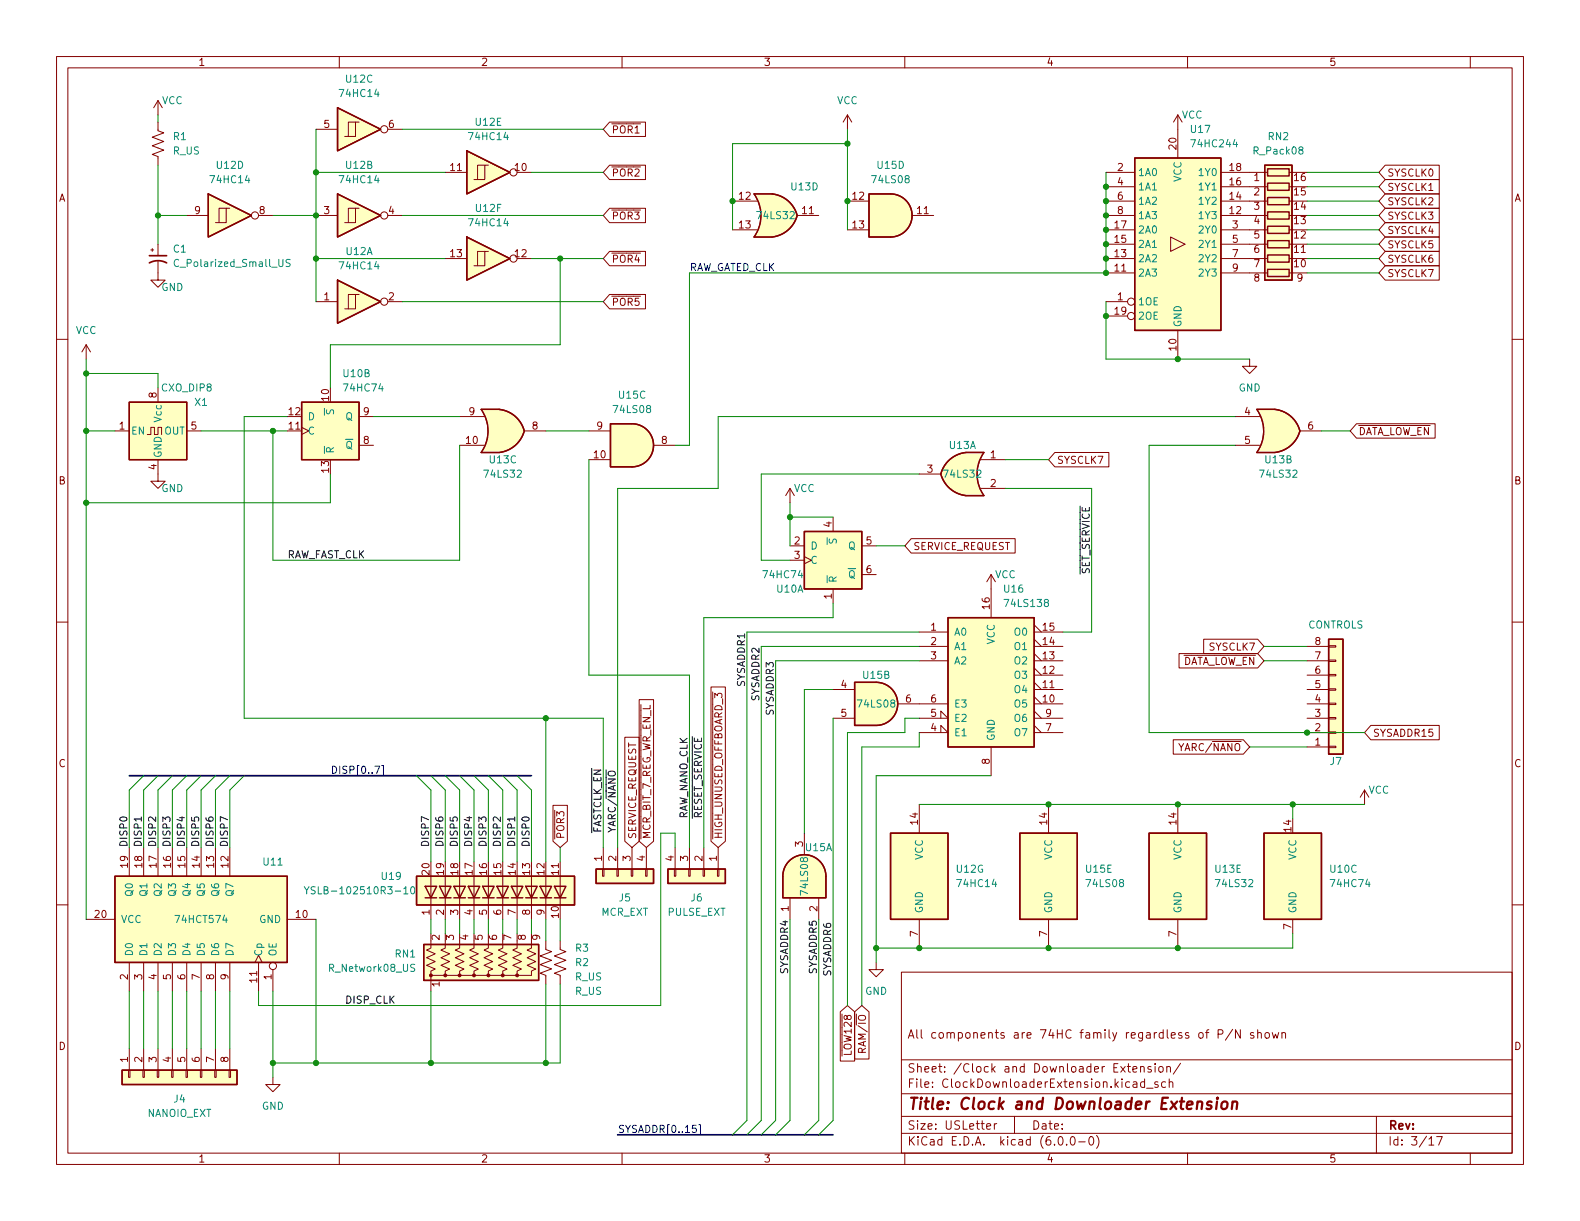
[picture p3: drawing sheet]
<svg xmlns="http://www.w3.org/2000/svg" width="279mm" height="216mm" viewBox="0 0 279 216" stroke-linecap="round" stroke-linejoin="round" font-family="sans-serif">
<g fill="none" stroke="#840000" stroke-width=".18">
<path d="M10 10h259.4v195.9h-259.4zM12 12h255.4v191.9h-255.4zM27.9 17.8v2.5M27.9 17.8l-.7 1.3M27.9 17.8l.8 1.3M60 10v2M110 10v2M160 10v2M210 10v2M260 10v2M27.9 21.6v1.5l1.1 .4-2.1 .8 2.1 .7-2.1 .8 2.1 .7-2.1 .8 1 .4v1.5M33 38.1h3.8"/>
<path d="M40 36.8h-1.3v2.6M40.6 36.8h-.6v2.6h-1.9M45.7 38.1h2.6M55.9 38.1h3.8M55.9 22.9h3.8M62.9 36.8h-1.3v2.6M62.9 21.6h-1.3v2.5M63.5 36.8h-.6v2.6h-1.9M63.5 21.6h-.6v2.5h-1.9M68.6 38.1h2.5M68.6 22.9h2.5M78.7 30.5h3.8"/>
<path d="M85.7 29.2h-1.2v2.6M86.4 29.2h-.7v2.6h-1.9M91.4 30.5h2.6M107.8 36.8h6.3v2.6h-6.3l-1.1-1.3zM107.8 21.6h6.3v2.5h-6.3l-1.1-1.2zM107.8 29.2h6.3v2.6h-6.3l-1.1-1.3zM129.5 35.6h4.4M136.5 34.3h-3.2a6.6 6.6 0 0 1 0 7.6h3.2M141 38.1h3.8M149.9 35.6h3.8M149.9 20.3l-.8 1.3M149.9 20.3v2.6"/>
<path d="M149.9 20.3l.7 1.3M161.3 38.1h3.8M195.6 30.5h5.1M195.6 38.1h5.1M195.6 35.6h5.1M195.6 33h5.1M208.3 20.3v7.6M208.3 20.3l-.8 1.3M208.3 20.3l.7 1.3M215.9 30.5h8.3M215.9 38.1h8.3M215.9 35.6h8.3"/>
<path d="M215.9 33h8.3M228 30.5h.6M228 38.1h.6M228 35.6h.6M228 33h.6M245 31.7h9.5v2.6h-9.5l-1.2-1.3zM245 39.4h9.5v2.5h-9.5l-1.2-1.3zM245 34.3h9.5v2.5h-9.5l-1.2-1.2zM245 36.8h9.5v2.6h-9.5l-1.2-1.3zM245 29.2h9.5v2.6h-9.5l-1.2-1.3zM10 60h2M26.7 44.2h.5"/>
<path d="M26.9 43.9v.6M27.9 46.2v3.3h1.3l-1.3 1.3-1.2-1.3h1.2M27.9 43.2v2M55.9 53.3h3.8M62.9 52.1h-1.3v2.5M63.5 52.1h-.6v2.5h-1.9M68.6 53.3h2.5M78.7 45.7h3.8M85.7 44.5h-1.2v2.5M86.4 44.5h-.7v2.5h-1.9M91.4 45.7h2.6M107.8 52.1h6.3v2.5h-6.3l-1.1-1.3z"/>
<path d="M107.8 44.4h6.3v2.6h-6.3l-1.1-1.3zM129.5 40.6h4.4M149.9 40.6h3.8M195.6 53.3h3.8M195.6 45.7h5.1M195.6 40.6h5.1M195.6 48.3h5.1M195.6 43.2h5.1M195.6 55.9h3.8M207 41.9l2.5 1.3-2.5 1.3zM208.3 58.4v5.1M215.9 45.7h8.3"/>
<path d="M215.9 40.6h8.3M215.9 48.3h8.3M215.9 43.2h8.3M228 45.7h.6M228 40.6h.6M228 48.3h3.1M228 43.2h3.1M245 44.4h9.5v2.6h-9.5l-1.2-1.3zM245 47h9.5v2.5h-9.5l-1.2-1.2zM245 41.9h9.5v2.6h-9.5l-1.2-1.3zM267.4 60h2M15.2 61l-.7 1.2"/>
<path d="M15.2 61v2.5M15.2 61l.8 1.2M20.3 76.2h2.6M26 76.8h.7v-1.2h.6v1.2h.6v-1.2h.7v1.2M27.9 68.6v2.5M33 76.2h2.6M50.8 76.2h2.5M53.3 75.6l1.3 .6-1.3 .6M63.5 78.7h2.5M63.5 73.7h2.5M81.3 78.7h4.3M81.3 73.7h4.3"/>
<path d="M88.3 72.4h-3.2a6.6 6.6 0 0 1 0 7.6h3.2M92.7 76.2h3.8M104.1 76.2h3.8M115.6 78.7h3.8M218.4 78.7h4.4M218.4 73.7h4.4M221 63.5v1.3h1.2l-1.2 1.2-1.3-1.2h1.3M225.4 72.4h-3.2a6.6 6.6 0 0 1 0 7.6h3.2M229.9 76.2h3.8M239.9 74.9h13.9v2.6h-13.9l-1.1-1.3zM27.9 81.3v3.8h1.3l-1.3 1.3-1.2-1.3h1.2M104.1 81.3h3.8"/>
<path d="M139.7 96.5h2.5M139.7 99.1h2.5M139.7 86.4v2.5M139.7 86.4l-.8 1.2M139.7 86.4l.8 1.2M142.2 98.4l1.3 .7-1.3 .6M147.3 91.4v2.6M152.4 96.5h2.5M161.1 95.2h18.4v2.6h-18.4l-1.1-1.3zM162.6 83.8h3.8M170.8 80h3.2a6.6 6.6 0 0 0 0 7.6h-3.2M173.5 81.3h4.3"/>
<path d="M173.5 86.4h4.3M186.5 80h9.6v2.6h-9.6l-1.1-1.3zM10 110h2M147.3 104.1v2.6M152.4 101.6h2.5M162.6 116.8h5M162.6 114.3h5M162.6 111.8h5M175.3 101.6v7.6M175.3 101.6l-.8 1.3M175.3 101.6l.7 1.3M182.9 119.4h5.1"/>
<path d="M182.9 116.8h5.1M182.9 114.3h5.1M182.9 111.8h5.1M182.9 118.1l1.2 1.3M182.9 115.6l1.2 1.2M182.9 113l1.2 1.3M182.9 110.5l1.2 1.3M208.5 115.6h13.9l1.1 1.2-1.1 1.3h-13.9zM212.9 113h9.5l1.1 1.3-1.1 1.3h-9.5zM231.1 119.4h3.8M231.1 116.8h3.8M231.1 114.3h3.8"/>
<path d="M234.9 114.2h1.3v.2h-1.3zM234.9 116.7h1.3v.3h-1.3zM234.9 119.3h1.3v.2h-1.3zM267.4 110h2M110.5 130.4h2.5v18.3l-1.2 1.2-1.3-1.2zM113 123.7h2.6v25l-1.3 1.2-1.3-1.2zM125.7 121.5h2.6v27.2l-1.3 1.2-1.3-1.2zM147.3 121.9h3.8M147.3 127h3.8M158.7 124.5h8.9M162.6 129.5h5l-1.2-1.2v1.2M162.6 127h5l-1.2-1.3v1.3"/>
<path d="M175.3 132.1v5.1M182.9 121.9h5.1M182.9 127h5.1M182.9 124.5h5.1M182.9 129.5h5.1M182.9 123.2l1.2 1.3M182.9 120.7l1.2 1.2M182.9 128.3l1.2 1.2M182.9 125.7l1.2 1.3M207.5 130.8h12.4l1.1 1.3-1.1 1.3h-12.4zM231.1 121.9h3.8M231.1 127h3.8"/>
<path d="M231.1 124.5h3.8M231.1 132.1h3.8M231.1 129.5h3.8M234.9 121.8h1.3v.2h-1.3zM234.9 124.3h1.3v.3h-1.3zM234.9 126.9h1.3v.2h-1.3zM234.9 129.4h1.3v.3h-1.3zM234.9 132h1.3v.2h-1.3zM241.3 139.7l-.8 1.3M241.3 139.7v2.5M241.3 139.7l.8 1.3M242.4 128.3h12.1v2.5h-12.1l-1.1-1.3z"/>
<path d="M10 160h2M22.9 149.9v5M25.4 149.9v5M27.9 149.9v5M30.5 149.9v5M33 149.9v5M35.6 149.9v5M38.1 149.9v5M40.6 149.9v5M76.2 154.9v7.7M78.7 154.9v7.7M81.3 154.9v7.7"/>
<path d="M83.8 154.9v7.7M86.4 154.9v7.7M88.9 154.9v7.7M91.4 154.9v7.7M94 154.9v7.7M96.5 154.9v7.7M97.8 142.4h2.5v6.3l-1.2 1.2-1.3-1.2zM99.1 152.4v7.6M106.6 153.7h.2v1.2h-.2zM106.7 149.9v3.8M109.1 153.7h.2v1.2h-.2zM109.2 149.9v3.8"/>
<path d="M111.6 153.7h.3v1.2h-.3zM111.8 149.9v3.8M114.2 153.7h.2v1.2h-.2zM114.3 149.9v3.8M119.3 153.7h.2v1.2h-.2zM119.4 149.9v3.8M121.8 153.7h.2v1.2h-.2zM121.9 149.9v3.8M124.3 153.7h.3v1.2h-.3zM124.5 149.9v3.8M126.9 153.7h.2v1.2h-.2zM127 149.9v3.8"/>
<path d="M139.7 158.8v3.8M142.2 147.3v3.8M144.8 158.8v3.8M162.6 142.2v5.1M185.4 142.2v5.1M208.3 142.2v5.1M267.4 160h2M15.2 162.6h5.1M22.9 170.2v5.1M25.4 170.2v5.1M27.9 170.2v5.1M30.5 170.2v5.1"/>
<path d="M33 170.2v5.1M35.6 170.2v5.1M38.1 170.2v5.1M40.6 170.2v5.1M45.1 170.2l.6-1.3 .7 1.3M45.7 170.2v5.1M48.3 171.5v3.8M50.8 162.6h5.1M76.2 166.4v1.2l-.8 .4 1.6 .7-1.6 .6 1.6 .7-1.6 .7 1.6 .6-.8 .4v.8h17.8v-.8l.7-.4-1.5-.6 1.5-.7-1.5-.7 1.5-.6-1.5-.7 .8-.4v-1.2M76.2 172.7v2.6M78.7 166.4v1.2l-.7 .4 1.5 .7-1.5 .6 1.5 .7-1.5 .7 1.5 .6-.8 .4v.8M81.3 166.4v1.2l-.8 .4 1.5 .7-1.5 .6 1.5 .7-1.5 .7 1.5 .6-.7 .4v.8"/>
<path d="M83.8 166.4v1.2l-.7 .4 1.5 .7-1.5 .6 1.5 .7-1.5 .7 1.5 .6-.8 .4v.8M86.4 166.4v1.2l-.8 .4 1.5 .7-1.5 .6 1.5 .7-1.5 .7 1.5 .6-.7 .4v.8M88.9 166.4v1.2l-.8 .4 1.6 .7-1.6 .6 1.6 .7-1.6 .7 1.6 .6-.8 .4v.8M91.4 166.4v1.2l-.7 .4 1.5 .7-1.5 .6 1.5 .7-1.5 .7 1.5 .6-.8 .4v.8M96.5 166.4v1.5l1 .4-2 .7 2 .8-2 .8 2 .7-2 .8 1 .4v1.5M99.1 166.4v1.5l1 .4-2.1 .7 2.1 .8-2.1 .8 2.1 .7-2.1 .8 1.1 .4v1.5M148.6 178.9l1.3-1.1 1.2 1.1v8.7h-2.5zM151.1 178.9l1.3-1.1 1.3 1.1v8.4h-2.6zM154.9 170.2v1.3h1.3l-1.3 1.2-1.2-1.2h1.2M159.4 171.9h108v32h-108zM162.6 162.6v5M185.4 162.6v5"/>
<path d="M208.3 162.6v5M228.6 162.6v2.5M22.7 189.2h.3v1.3h-.3zM22.9 185.4v3.8M25.3 189.2h.2v1.3h-.2zM25.4 185.4v3.8M27.8 189.2h.3v1.3h-.3zM27.9 185.4v3.8M30.4 189.2h.2v1.3h-.2zM30.5 185.4v3.8M32.9 189.2h.2v1.3h-.2zM33 185.4v3.8"/>
<path d="M35.4 189.2h.3v1.3h-.3zM35.6 185.4v3.8M38 189.2h.2v1.3h-.2zM38.1 185.4v3.8M40.5 189.2h.3v1.3h-.3zM40.6 185.4v3.8M48.3 190.5v1.3h1.2l-1.2 1.2-1.3-1.2h1.3M159.4 197.4h108M159.4 193.4h108M159.4 187.4h108M174.5 199.2l.7-.2-.1-.3h-.4l-.2 .2v.7h.6M175.8 198.7v1"/>
<path d="M176.3 198.7h-.3l-.2 .3M179.4 197.4v3M199.3 188.6h.6M199.5 188.1v1.3l.4 .2M200.3 189.1l.7-.2v-.2l-.5-.1-.2 .2 .1 .7h.6M200.4 191.4h.6v.9M201 191.6l-.5 .1a.29 .29 0 0 0-.2 .3 .29 .29 0 0 0 .2 .3l.5-.1M201.7 188.7l.2-.1 .4 .1v.9M201.7 188.6v1M202.4 191.4l-.4-.1-.3 .3v.4l.1 .2h.6M202.4 190.8v1.5M202.8 192.4h1.1"/>
<path d="M203.5 188.7l-.3-.1-.2 .2v.2l.5 .1v.4h-.5M204.3 188.1v.1M204.3 188.6v1M204.8 191.4l-.4-.1-.2 .2 .1 .2 .5 .2v.3h-.6M205 188.7l.2-.1 .4 .1 .1 .6-.2 .2-.3 .1-.2-.2zM206.1 191.4l-.4-.1-.3 .3v.4l.1 .2h.6M206.3 188.7l.2-.1 .4 .1 .1 .9M206.3 188.6v1M206.8 191.4l.2-.1 .3 .1 .1 .9M206.8 190.8v1.5M208.8 188l-1.3 1.9M215.4 182.9l.7-.1 .2-.2-.1-.4-.2-.1h-.6v1.5"/>
<path d="M218 182l-1.3 1.9M219.3 182.1v1.5l-.8-1.5v1.5M221.7 182.6h-.4l-.2 .2 .1 .2 .5 .2v.3h-.6M222.4 182.7l.2-.1h.4v1M222.4 182.1v1.5M223.8 182.6h.4l.3 .3v.4l-.3 .3-.4-.1-.1-.2v-.4zM225 182.6l.3 1 .2-.7 .3 .7 .3-1M226.7 182.7l.2-.1h.4v1M226.7 182.6v1M243.4 197.4v6.5M60 203.9v2M110 203.9v2"/>
<path d="M159.4 200.4h108M160 203.9v2M187.3 201h.2a.81 .81 0 0 1 .6 .6 .81 .81 0 0 1-.3 .8l-.2 .1a.81 .81 0 0 1-.6-.6 .81 .81 0 0 1 .3-.9zM188.6 202.3v.2M189.5 201h.1a.81 .81 0 0 1 .6 .6 .81 .81 0 0 1-.3 .8l-.1 .1a.81 .81 0 0 1-.6-.6 .81 .81 0 0 1 .3-.9zM190.8 201.9h1.1M192.8 201h.1a.81 .81 0 0 1 .6 .6 .81 .81 0 0 1-.3 .8l-.2 .1a.81 .81 0 0 1-.5-.6 .81 .81 0 0 1 .3-.9zM193.9 200.8a1.72 1.72 0 0 1 0 2.2M210 203.9v2M252.7 201.4l.4-.4v1.5M252.7 202.5h.8M254 201h1l-.6 1.5"/>
<path d="M260 203.9v2"/>
<circle cx="45.1" cy="38.1" r=".63"/>
<circle cx="67.9" cy="38.1" r=".63"/>
<circle cx="67.9" cy="22.9" r=".63"/>
<circle cx="90.8" cy="30.5" r=".63"/>
<circle cx="67.9" cy="53.3" r=".63"/>
<circle cx="90.8" cy="45.7" r=".63"/>
<circle cx="200" cy="55.9" r=".63"/>
<circle cx="200" cy="53.3" r=".63"/>
<circle cx="48.3" cy="170.8" r=".63"/>
</g>
<path d="M214.3 194.9a.49 .49 0 0 0-.8 .3v.1l.5 .1 .2 .3-.1 .3-.2 .1-.5-.1M215.2 194.8l-.1 1.3M215.3 194.1l-.1 .1 .1 .1 .1-.1-.1-.1v.2M216.1 195a.52 .52 0 0 1 .6-.2 .52 .52 0 0 1 .4 .4l-.1 .5a.55 .55 0 0 1-.5 .4 .55 .55 0 0 1-.5-.4zM218 195a.49 .49 0 0 1 .8 .1l-.1 1M218 194.8l-.2 1.3" fill="none" stroke="#840000" stroke-width=".4"/>
<g fill="#ffffc2" stroke="#ffffc2" stroke-width=".18">
<path d="M142.2 94h10.2v10.1h-10.2z"/>
<path d="M118.1 153.7h10.2v2.5h-10.2z"/>
<path d="M139.5 152.3a3.8 3.8 0 0 1 4.2-.9 3.8 3.8 0 0 1 2.3 3.5h-7.6a3.8 3.8 0 0 1 1.1-2.6z"/>
<path d="M138.4 154.9h7.6v3.9h-7.6z"/>
<path d="M73.7 154.9h27.9v5.1h-27.9z"/>
<path d="M74.9 167h20.3v6.4h-20.3z"/>
<path d="M59.7 49.5l7.6 3.8-7.6 3.9z"/>
<path d="M154.9 120.7a3.8 3.8 0 0 1 3.9 3.8 3.8 3.8 0 0 1-3.9 3.8z"/>
<path d="M151.1 120.7h3.8v7.6h-3.8z"/>
<path d="M105.4 153.7h10.2v2.5h-10.2z"/>
<path d="M234.9 113h2.6v20.4h-2.6z"/>
<path d="M53.3 71.1h10.2v10.2h-10.2z"/>
<path d="M87.7 74.8l5 1.4a5.2 5.2 0 0 1-4.4 3.8z"/>
<path d="M85.1 80h3.2z"/>
<path d="M85.1 72.4h3.2z"/>
<path d="M85.1 72.4h3.2v7.6h-3.2a6.7 6.7 0 0 0 0-7.6z"/>
<path d="M88.3 72.4a5.1 5.1 0 0 1 4.4 3.8l-5 1.3z"/>
<path d="M167.6 109.2h15.3v22.9h-15.3z"/>
<path d="M203.2 147.3h10.2v15.3h-10.2z"/>
<path d="M180.3 147.3h10.2v15.3h-10.2z"/>
<path d="M82.5 26.7l7.7 3.8-7.7 3.8z"/>
<path d="M82.5 41.9l7.7 3.8-7.7 3.8z"/>
<path d="M157.5 147.3h10.1v15.3h-10.1z"/>
<path d="M20.3 154.9h30.5v15.3h-30.5z"/>
<path d="M223.5 147.3h10.2v15.3h-10.2z"/>
<path d="M59.7 34.3l7.6 3.8-7.6 3.8z"/>
<path d="M59.7 19.1l7.6 3.8-7.6 3.8z"/>
<path d="M21.6 189.2h20.3v2.6h-20.3z"/>
<path d="M224.9 74.8l5 1.4a5.2 5.2 0 0 1-4.4 3.8z"/>
<path d="M222.2 80h3.2z"/>
<path d="M222.2 72.4h3.2z"/>
<path d="M222.2 72.4h3.2v7.6h-3.2a6.7 6.7 0 0 0 0-7.6z"/>
<path d="M225.5 72.4a5.1 5.1 0 0 1 4.4 3.8l-5 1.3z"/>
<path d="M136 36.7l5 1.4a5.2 5.2 0 0 1-4.4 3.8z"/>
<path d="M133.3 41.9h3.2z"/>
<path d="M133.3 34.3h3.2z"/>
<path d="M133.3 34.3h3.2v7.6h-3.2a6.7 6.7 0 0 0 0-7.6z"/>
<path d="M136.6 34.3a5.1 5.1 0 0 1 4.4 3.8l-5 1.3z"/>
<path d="M111.8 74.9a3.8 3.8 0 0 1 3.8 3.8 3.8 3.8 0 0 1-3.8 3.9z"/>
<path d="M107.9 74.9h3.9v7.7h-3.9z"/>
<path d="M22.9 71.1h10.1v10.2h-10.1z"/>
<path d="M166.4 83.8l5-1.3-.6 5.1a5.2 5.2 0 0 1-4.4-3.8z"/>
<path d="M170.8 87.6h3.2z"/>
<path d="M170.8 80h3.2z"/>
<path d="M170.8 80h3.2a6.6 6.6 0 0 0 0 7.6h-3.2z"/>
<path d="M167.6 81.6a5.1 5.1 0 0 1 3.2-1.6l.5 5.1-4.9-1.3 .4-1.2z"/>
<path d="M157.5 34.3a3.8 3.8 0 0 1 3.8 3.8 3.8 3.8 0 0 1-3.8 3.8z"/>
<path d="M153.7 34.3h3.8v7.6h-3.8z"/>
<path d="M36.8 34.3l7.6 3.8-7.6 3.8z"/>
<path d="M200.7 27.9h15.2v30.5h-15.2z"/>
<path d="M223.6 29.2h4.9v20.3h-4.9z"/>
</g>
<g fill="none" stroke="#840000" stroke-width=".25">
<path d="M59.7 19.1l7.6 3.8-7.6 3.8zM36.8 34.3l7.6 3.8-7.6 3.8zM59.7 34.3l7.6 3.8-7.6 3.8zM82.5 26.7l7.7 3.8-7.7 3.8zM136.5 34.3h-3.1a6.6 6.6 0 0 1 0 7.6h3.1M136.6 34.3a5.1 5.1 0 0 1 4.4 3.8 5.2 5.2 0 0 1-4.4 3.8M153.7 34.3h3.8a3.8 3.8 0 0 1 3.8 3.8 3.8 3.8 0 0 1-3.8 3.8h-3.8zM200.7 27.9h15.2v30.5h-15.2zM223.6 29.2h4.9v20.3h-4.9zM224.2 29.8h3.8v1.3h-3.8zM224.2 32.4h3.8v1.3h-3.8zM224.2 34.9h3.8v1.3h-3.8z"/>
<path d="M224.2 37.5h3.8v1.2h-3.8zM59.7 49.5l7.6 3.8-7.6 3.9zM82.5 41.9l7.7 3.8-7.7 3.8zM224.2 40h3.8v1.3h-3.8zM224.2 42.5h3.8v1.3h-3.8zM224.2 45.1h3.8v1.3h-3.8zM224.2 47.6h3.8v1.3h-3.8zM22.9 71.1h10.1v10.2h-10.1zM53.3 71.1h10.2v10.2h-10.2zM85.1 72.4h3.2a5.1 5.1 0 0 1 4.4 3.8 5.2 5.2 0 0 1-4.4 3.8h-3.2a6.6 6.6 0 0 0 0-7.6M107.9 74.9h3.9a3.8 3.8 0 0 1 3.8 3.8 3.8 3.8 0 0 1-3.8 3.9h-3.9zM222.2 72.4h3.2"/>
<path d="M222.3 72.4a6.6 6.6 0 0 1 0 7.6h3.1M225.5 72.4a5.1 5.1 0 0 1 4.4 3.8 5.2 5.2 0 0 1-4.4 3.8M142.2 94h10.2v10.1h-10.2zM170.8 80a5.1 5.1 0 0 0-4.4 3.8 5.2 5.2 0 0 0 4.4 3.8M170.8 80h3.2a6.6 6.6 0 0 0 0 7.6h-3.2M167.6 109.2h15.3v22.9h-15.3zM234.9 113h2.6v20.4h-2.6zM151.1 120.7h3.8a3.8 3.8 0 0 1 3.9 3.8 3.8 3.8 0 0 1-3.9 3.8h-3.8zM20.3 154.9h30.5v15.3h-30.5zM73.7 154.9h27.9v5.1h-27.9zM75.2 156.7h2l-1 2.1zM75.2 158.8h2"/>
<path d="M77.7 156.7h2.1l-1.1 2.1zM77.7 158.8h2.1M80.3 156.7h2l-1 2.1zM80.3 158.8h2M82.8 156.7h2l-1 2.1zM82.8 158.8h2M85.3 156.7h2.1l-1 2.1zM85.3 158.8h2.1M87.9 156.7h2l-1 2.1zM87.9 158.8h2M90.4 156.7h2.1l-1.1 2.1zM90.4 158.8h2.1"/>
<path d="M93 156.7h2l-1 2.1zM93 158.8h2M95.5 156.7h2l-1 2.1zM95.5 158.8h2M98 156.7h2.1l-1 2.1zM98 158.8h2.1M105.4 153.7h10.2v2.5h-10.2zM118.1 153.7h10.2v2.5h-10.2zM139.5 152.3a3.8 3.8 0 0 1 4.2-.9 3.8 3.8 0 0 1 2.3 3.5v3.9h-7.6v-3.9a3.8 3.8 0 0 1 1.1-2.6zM157.5 147.3h10.1v15.3h-10.1zM180.3 147.3h10.2v15.3h-10.2zM203.2 147.3h10.2v15.3h-10.2z"/>
<path d="M223.5 147.3h10.2v15.3h-10.2zM74.9 167h20.3v6.4h-20.3zM21.6 189.2h20.3v2.6h-20.3z"/>
</g>
<path d="M31.6 46a.6 .6 0 0 0-.8 .4 .6 .6 0 0 0 .5 .7l.3-.1M51.3 45.9h-.5l-.2 .1v.3l.6 .3 .1 .3-.2 .2h-.5M57.4 72.2v1.2M57.8 72.5l-.1 .4 .1 .2h.4l.3-.5 .3-.1 .2 .2-.1 .5M146.3 95.1v1.2M146.7 95.3l-.1 .5 .1 .2h.4l.3-.6 .3-.1 .2 .3-.1 .4M53.8 156.8l.4 .6 .5-.6M54.2 157.4v.7M55.7 156.8h-.4l-.2 .1v.4l.5 .2 .1 .3-.2 .3-.5-.1M71.4 158.1h.7M72.7 156.9l.2-.1a.68 .68 0 0 1 .5 .6 .68 .68 0 0 1-.5 .7l-.2-.2-.1-.3zM73.3 170.6l-.4-.1-.2 .1v.4l.5 .2 .1 .3-.2 .3-.5-.1" fill="none" stroke="#008484" stroke-width=".18"/>
<g fill="#840000" stroke="#840000" stroke-width=".18">
<circle cx="76.2" cy="172.5" r=".25"/>
<circle cx="78.7" cy="172.5" r=".25"/>
<circle cx="81.3" cy="172.5" r=".25"/>
<circle cx="83.8" cy="172.5" r=".25"/>
<circle cx="86.4" cy="172.5" r=".25"/>
<circle cx="88.9" cy="172.5" r=".25"/>
<circle cx="91.4" cy="172.5" r=".25"/>
</g>
<path d="M26.4 45.2h3.1M26.4 46.5a3.2 3.2 0 0 1 3.1 0" fill="none" stroke="#840000" stroke-width=".3"/>
<path d="M66.3 135.5h.8l-.5 1.3M67.5 135.4h.3v1.8h-.3M123.6 198.9h.3v1.8h-.3" fill="none" stroke="#000084" stroke-width=".18"/>
<path d="M25 144.5v.7M91 144.5v.7" fill="none" stroke="#000" stroke-width=".18"/>
<path d="M22.9 137.2h71.1M109.2 200.7h38.1" fill="none" stroke="#000084" stroke-width=".3"/>
<g fill="none" stroke="#008400" stroke-width=".18">
<path d="M27.9 20.3v1.3M27.9 29.2v14M27.9 38.1h5.1M48.3 38.1h7.6M55.9 22.9v30.4M55.9 30.5h22.8M71.1 38.1h35.6M71.1 22.9h35.6M94 30.5h12.7M149.9 22.9v17.7M149.9 25.4h-20.4v15.2M195.6 30.5v17.8h-73.7v30.4h-2.5"/>
<path d="M231.1 38.1h12.7M231.1 33h12.7M231.1 35.6h12.7M231.1 30.5h12.7M55.9 45.7h22.8M71.1 53.3h35.6M94 45.7h12.7M99.1 45.7v15.3h-40.7v7.6M195.6 53.3v10.2h25.4M231.1 48.3h12.7M231.1 43.2h12.7M231.1 45.7h12.7"/>
<path d="M231.1 40.6h12.7M15.2 76.2h5.1M15.2 63.5v99.1M15.2 66h12.7v2.6M35.6 76.2h15.2M48.3 76.2v22.9h33v-20.4M50.8 73.7h-7.6v53.3h63.5v22.9M66 73.7h15.3M96.5 76.2h7.6M218.4 73.7h-91.4v12.7h-17.8v63.5M218.4 78.7h-15.2v50.8h38.1M233.7 76.2h5.1"/>
<path d="M58.4 83.8v5.1h-43.2M104.1 81.3v38.1h17.8v30.5M139.7 88.9v7.6M139.7 91.4h7.6M154.9 96.5h5.1M162.6 83.8h-28v15.3h5.1M177.8 86.4h15.2v25.4h-5M177.8 81.3h7.6M147.3 106.7v2.5h-22.8v40.7M162.6 114.3h-28v83.8l-2.5 2.6M162.6 116.8h-25.4v81.3l-2.6 2.6M162.6 111.8h-30.5v86.3l-2.6 2.6"/>
<path d="M223.5 114.3h7.6M223.5 116.8h7.6M25.4 137.2l-2.5 2.5v10.2M27.9 137.2l-2.5 2.5v10.2M30.5 137.2l-2.6 2.5v10.2M33 137.2l-2.5 2.5v10.2M35.6 137.2l-2.6 2.5v10.2M38.1 137.2l-2.5 2.5v10.2M40.6 137.2l-2.5 2.5v10.2M43.2 137.2l-2.6 2.5v10.2M73.7 137.2l2.5 2.5v12.7M76.2 137.2l2.5 2.5v12.7"/>
<path d="M78.7 137.2l2.6 2.5v12.7M81.3 137.2l2.5 2.5v12.7M83.8 137.2l2.6 2.5v12.7M86.4 137.2l2.5 2.5v12.7M88.9 137.2l2.5 2.5v12.7M91.4 137.2l2.6 2.5v12.7M96.5 127v25.4M147.3 127v71.1l-2.5 2.6M147.3 121.9h-5.1v25.4M162.6 127h-2.6v2.5h-10.1v48.3M162.6 129.5v2.6h-10.2v45.7M175.3 137.2h-20.4v33"/>
<path d="M221 132.1h10.1M99.1 149.9v2.5M119.4 149.9v-2.6h-2.6v30.5h-71.1v-2.5M162.6 142.2h78.7M228.6 142.2v2.6M22.9 175.3v10.1M25.4 175.3v10.1M27.9 175.3v10.1M30.5 175.3v10.1M33 175.3v10.1M35.6 175.3v10.1M38.1 175.3v10.1"/>
<path d="M40.6 175.3v10.1M48.3 175.3v15.2M55.9 162.6v25.4M76.2 162.6v2.5M76.2 175.3v12.7M78.7 162.6v2.5M81.3 162.6v2.5M83.8 162.6v2.5M86.4 162.6v2.5M88.9 162.6v2.5M91.4 162.6v2.5M94 162.6v2.5"/>
<path d="M96.5 162.6v3.8M96.5 174v14M99.1 174v14h-50.8M99.1 162.6v3.8M139.7 162.6v35.5l-2.5 2.6M144.8 162.6v35.5l-2.6 2.6M228.6 165.1v2.5h-73.7"/>
</g>
<g fill="#008400" stroke="#008400" stroke-width=".18">
<circle cx="55.9" cy="45.7" r=".46"/>
<circle cx="99.1" cy="45.7" r=".46"/>
<circle cx="55.9" cy="38.1" r=".46"/>
<circle cx="55.9" cy="30.5" r=".46"/>
<circle cx="15.2" cy="66" r=".46"/>
<circle cx="27.9" cy="38.1" r=".46"/>
<circle cx="15.2" cy="88.9" r=".46"/>
<circle cx="96.5" cy="127" r=".46"/>
<circle cx="15.2" cy="76.2" r=".46"/>
<circle cx="48.3" cy="76.2" r=".46"/>
<circle cx="55.9" cy="188" r=".46"/>
<circle cx="76.2" cy="188" r=".46"/>
<circle cx="96.5" cy="188" r=".46"/>
<circle cx="48.3" cy="188" r=".46"/>
<circle cx="231.1" cy="129.5" r=".46"/>
<circle cx="208.3" cy="142.2" r=".46"/>
<circle cx="208.3" cy="167.6" r=".46"/>
<circle cx="185.4" cy="142.2" r=".46"/>
<circle cx="185.4" cy="167.6" r=".46"/>
<circle cx="228.6" cy="142.2" r=".46"/>
<circle cx="149.9" cy="35.6" r=".46"/>
<circle cx="129.5" cy="35.6" r=".46"/>
<circle cx="149.9" cy="25.4" r=".46"/>
<circle cx="139.7" cy="91.4" r=".46"/>
<circle cx="208.3" cy="63.5" r=".46"/>
<circle cx="195.6" cy="45.7" r=".46"/>
<circle cx="195.6" cy="43.2" r=".46"/>
<circle cx="195.6" cy="40.6" r=".46"/>
<circle cx="195.6" cy="33" r=".46"/>
<circle cx="195.6" cy="35.6" r=".46"/>
<circle cx="195.6" cy="38.1" r=".46"/>
<circle cx="195.6" cy="55.9" r=".46"/>
<circle cx="195.6" cy="48.3" r=".46"/>
<circle cx="162.6" cy="167.6" r=".46"/>
<circle cx="154.9" cy="167.6" r=".46"/>
</g>
<text font-size="2.8" fill="#840000" x="160.4" y="196.2">Title: Clock and Downloader Extension</text>
<g font-size="2.1" fill="#840000">
<text x="160.4" y="183.6">All components are 74HC family regardless of P/N shown</text>
<text x="160.4" y="189.7">Sheet: /Clock and Downloader Extension/</text>
<text x="160.4" y="192.4">File: ClockDownloaderExtension.kicad_sch</text>
<text x="160.4" y="202.5">KiCad E.D.A. kicad (6.0.0-0)</text>
<text x="160.4" y="199.7">Size: USLetter</text>
<text x="182.4" y="199.7">Date:</text>
<text x="245.4" y="199.7">Rev:</text>
<text x="245.4" y="202.5">Id: 3/17</text>
</g>
<g font-size="1.8" fill="#840000">
<text x="35" y="11.6">1</text>
<text x="85" y="11.6">2</text>
<text x="135" y="11.6">3</text>
<text x="185" y="11.6">4</text>
<text x="235" y="11.6">5</text>
<text x="57.3" y="22.6">5</text>
<text x="68.7" y="22.6">6</text>
<text x="108.1" y="23.6">~{POR1}</text>
<text x="208" y="26.4" transform="rotate(-90 208 26.4)">20</text>
<text x="10.3" y="35.6">A</text>
<text x="79.7" y="30.2">11</text>
<text x="91.1" y="30.2">10</text>
<text x="108.1" y="31.2">~{POR2}</text>
<text x="130.7" y="35.3">12</text>
<text x="150.8" y="35.3">12</text>
<text x="197.6" y="30.2">2</text>
<text x="197.6" y="32.8">4</text>
<text x="197.6" y="35.3">6</text>
<text x="217.5" y="35.3">14</text>
<text x="217.5" y="32.8">16</text>
<text x="217.5" y="30.2">18</text>
<text x="221.8" y="32">1</text>
<text x="221.8" y="34.5">2</text>
<text x="228.9" y="34.5">15</text>
<text x="228.9" y="32">16</text>
<text x="245.3" y="33.7">SYSCLK1</text>
<text x="245.3" y="31.2">SYSCLK0</text>
<text x="267.7" y="35.6">A</text>
<text x="34.4" y="37.8">9</text>
<text x="45.9" y="37.8">8</text>
<text x="57.3" y="37.8">3</text>
<text x="68.7" y="37.8">4</text>
<text x="108.1" y="38.8">~{POR3}</text>
<text x="130.7" y="40.4">13</text>
<text x="141.9" y="37.8">11</text>
<text x="150.8" y="40.4">13</text>
<text x="162.2" y="37.8">11</text>
<text x="197.1" y="40.4">17</text>
<text x="197.6" y="37.8">8</text>
<text x="217.5" y="37.8">12</text>
<text x="217.9" y="40.4">3</text>
<text x="221.8" y="37.1">3</text>
<text x="221.8" y="39.6">4</text>
<text x="228.9" y="39.6">13</text>
<text x="228.9" y="37.1">14</text>
<text x="245.3" y="41.4">SYSCLK4</text>
<text x="245.3" y="36.3">SYSCLK2</text>
<text x="245.3" y="38.8">SYSCLK3</text>
<text x="79.7" y="45.5">13</text>
<text x="91.1" y="45.5">12</text>
<text x="108.1" y="46.4">~{POR4}</text>
<text x="197.1" y="45.5">13</text>
<text x="197.1" y="42.9">15</text>
<text x="217.9" y="42.9">5</text>
<text x="217.9" y="45.5">7</text>
<text x="221.8" y="42.2">5</text>
<text x="221.8" y="44.7">6</text>
<text x="221.8" y="47.2">7</text>
<text x="228.9" y="47.2">10</text>
<text x="228.9" y="44.7">11</text>
<text x="228.9" y="42.2">12</text>
<text x="245.3" y="46.4">SYSCLK6</text>
<text x="245.3" y="43.9">SYSCLK5</text>
<text x="57.3" y="53.1">1</text>
<text x="68.7" y="53.1">2</text>
<text x="197.1" y="48">11</text>
<text x="197.6" y="53.1">1</text>
<text x="217.9" y="48">9</text>
<text x="221.8" y="49.8">8</text>
<text x="229.4" y="49.8">9</text>
<text x="245.3" y="49">SYSCLK7</text>
<text x="108.1" y="54.1">~{POR5}</text>
<text x="197.1" y="55.6">19</text>
<text x="208" y="61.9" transform="rotate(-90 208 61.9)">10</text>
<text x="27.7" y="70.3" transform="rotate(-90 27.7 70.3)">8</text>
<text x="58.2" y="70.8" transform="rotate(-90 58.2 70.8)">10</text>
<text x="21.1" y="75.9">1</text>
<text x="33.8" y="75.9">5</text>
<text x="51.1" y="75.9">11</text>
<text x="51.1" y="73.4">12</text>
<text x="64.3" y="73.4">9</text>
<text x="82.9" y="73.4">9</text>
<text x="94.1" y="75.9">8</text>
<text x="105.6" y="75.9">9</text>
<text x="220.1" y="73.4">4</text>
<text x="231.3" y="75.9">6</text>
<text x="240.2" y="76.9">~{DATA_LOW_EN}</text>
<text x="27.7" y="83" transform="rotate(-90 27.7 83)">4</text>
<text x="58.2" y="83.5" transform="rotate(-90 58.2 83.5)">13</text>
<text x="64.3" y="78.5">8</text>
<text x="82.5" y="78.5">10</text>
<text x="105.1" y="81">10</text>
<text x="117" y="78.5">8</text>
<text x="164" y="83.6">3</text>
<text x="175.1" y="81">1</text>
<text x="186.8" y="82">SYSCLK7</text>
<text x="220.1" y="78.5">5</text>
<text x="10.3" y="85.7">B</text>
<text x="175.1" y="86.1">2</text>
<text x="267.7" y="85.7">B</text>
<text x="147.1" y="93.2" transform="rotate(-90 147.1 93.2)">4</text>
<text x="140.5" y="96.3">2</text>
<text x="140.5" y="98.8">3</text>
<text x="153.2" y="96.3">5</text>
<text x="153.2" y="101.3">6</text>
<text x="161.4" y="97.2">SERVICE_REQUEST</text>
<text x="147.1" y="105.9" transform="rotate(-90 147.1 105.9)">1</text>
<text x="175" y="107.7" transform="rotate(-90 175 107.7)">16</text>
<text x="164.6" y="111.5">1</text>
<text x="184.4" y="111.5">15</text>
<text x="164.6" y="114">2</text>
<text x="164.6" y="116.6">3</text>
<text x="184.4" y="119.1">12</text>
<text x="184.4" y="116.6">13</text>
<text x="184.4" y="114">14</text>
<text x="207.3" y="117.6">~{DATA_LOW_EN}</text>
<text x="213.9" y="115">SYSCLK7</text>
<text x="232.6" y="119.1">6</text>
<text x="232.6" y="116.6">7</text>
<text x="232.6" y="114">8</text>
<text x="148.7" y="121.7">4</text>
<text x="160.2" y="124.2">6</text>
<text x="164.6" y="124.2">6</text>
<text x="184.4" y="124.2">10</text>
<text x="184.4" y="121.7">11</text>
<text x="232.6" y="124.2">4</text>
<text x="232.6" y="121.7">5</text>
<text x="148.7" y="126.7">5</text>
<text x="164.6" y="129.3">4</text>
<text x="164.6" y="126.7">5</text>
<text x="184.9" y="129.3">7</text>
<text x="184.9" y="126.7">9</text>
<text x="232.6" y="131.8">1</text>
<text x="232.6" y="129.3">2</text>
<text x="232.6" y="126.7">3</text>
<text x="242.7" y="130.3">SYSADDR15</text>
<text x="10.3" y="135.6">C</text>
<text x="175" y="135.1" transform="rotate(-90 175 135.1)">8</text>
<text x="207.5" y="132.8">YARC/~{NANO}</text>
<text x="267.7" y="135.6">C</text>
<text x="99.8" y="148.4" transform="rotate(-90 99.8 148.4)">~{POR3}</text>
<text x="112.5" y="148.4" transform="rotate(-90 112.5 148.4)">SERVICE_REQUEST</text>
<text x="115" y="148.4" transform="rotate(-90 115 148.4)">~{MCR_BIT_7_REG_WR_EN_L}</text>
<text x="127.7" y="148.4" transform="rotate(-90 127.7 148.4)">~{HIGH_UNUSED_OFFBOARD_3}</text>
<text x="142" y="149.7" transform="rotate(-90 142 149.7)">3</text>
<text x="162.3" y="145.8" transform="rotate(-90 162.3 145.8)">14</text>
<text x="185.2" y="145.8" transform="rotate(-90 185.2 145.8)">14</text>
<text x="208" y="145.8" transform="rotate(-90 208 145.8)">14</text>
<text x="228.3" y="147" transform="rotate(-90 228.3 147)">14</text>
<text x="22.6" y="153.4" transform="rotate(-90 22.6 153.4)">19</text>
<text x="25.1" y="153.4" transform="rotate(-90 25.1 153.4)">18</text>
<text x="27.7" y="153.4" transform="rotate(-90 27.7 153.4)">17</text>
<text x="30.2" y="153.4" transform="rotate(-90 30.2 153.4)">16</text>
<text x="32.8" y="153.4" transform="rotate(-90 32.8 153.4)">15</text>
<text x="35.3" y="153.4" transform="rotate(-90 35.3 153.4)">14</text>
<text x="37.8" y="153.4" transform="rotate(-90 37.8 153.4)">13</text>
<text x="40.4" y="153.4" transform="rotate(-90 40.4 153.4)">12</text>
<text x="75.9" y="154.7" transform="rotate(-90 75.9 154.7)">20</text>
<text x="78.5" y="154.7" transform="rotate(-90 78.5 154.7)">19</text>
<text x="81" y="154.7" transform="rotate(-90 81 154.7)">18</text>
<text x="83.6" y="154.7" transform="rotate(-90 83.6 154.7)">17</text>
<text x="86.1" y="154.7" transform="rotate(-90 86.1 154.7)">16</text>
<text x="88.6" y="154.7" transform="rotate(-90 88.6 154.7)">15</text>
<text x="91.2" y="154.7" transform="rotate(-90 91.2 154.7)">14</text>
<text x="93.7" y="154.7" transform="rotate(-90 93.7 154.7)">13</text>
<text x="96.3" y="154.7" transform="rotate(-90 96.3 154.7)">12</text>
<text x="98.8" y="154.7" transform="rotate(-90 98.8 154.7)">11</text>
<text x="106.4" y="152.3" transform="rotate(-90 106.4 152.3)">1</text>
<text x="109" y="152.3" transform="rotate(-90 109 152.3)">2</text>
<text x="111.5" y="152.3" transform="rotate(-90 111.5 152.3)">3</text>
<text x="114" y="152.3" transform="rotate(-90 114 152.3)">4</text>
<text x="119.1" y="152.3" transform="rotate(-90 119.1 152.3)">4</text>
<text x="121.7" y="152.3" transform="rotate(-90 121.7 152.3)">3</text>
<text x="124.2" y="152.3" transform="rotate(-90 124.2 152.3)">2</text>
<text x="126.7" y="152.3" transform="rotate(-90 126.7 152.3)">1</text>
<text x="75.9" y="161.8" transform="rotate(-90 75.9 161.8)">1</text>
<text x="78.5" y="161.8" transform="rotate(-90 78.5 161.8)">2</text>
<text x="81" y="161.8" transform="rotate(-90 81 161.8)">3</text>
<text x="83.6" y="161.8" transform="rotate(-90 83.6 161.8)">4</text>
<text x="86.1" y="161.8" transform="rotate(-90 86.1 161.8)">5</text>
<text x="88.6" y="161.8" transform="rotate(-90 88.6 161.8)">6</text>
<text x="91.2" y="161.8" transform="rotate(-90 91.2 161.8)">7</text>
<text x="93.7" y="161.8" transform="rotate(-90 93.7 161.8)">8</text>
<text x="96.3" y="161.8" transform="rotate(-90 96.3 161.8)">9</text>
<text x="139.4" y="161.1" transform="rotate(-90 139.4 161.1)">1</text>
<text x="144.5" y="161.1" transform="rotate(-90 144.5 161.1)">2</text>
<text x="16.8" y="162.3">20</text>
<text x="52.4" y="162.3">10</text>
<text x="77.7" y="166.2" transform="rotate(-90 77.7 166.2)">2</text>
<text x="80.3" y="166.2" transform="rotate(-90 80.3 166.2)">3</text>
<text x="82.8" y="166.2" transform="rotate(-90 82.8 166.2)">4</text>
<text x="85.3" y="166.2" transform="rotate(-90 85.3 166.2)">5</text>
<text x="87.9" y="166.2" transform="rotate(-90 87.9 166.2)">6</text>
<text x="90.4" y="166.2" transform="rotate(-90 90.4 166.2)">7</text>
<text x="93" y="166.2" transform="rotate(-90 93 166.2)">8</text>
<text x="95.5" y="166.2" transform="rotate(-90 95.5 166.2)">9</text>
<text x="98.8" y="162.3" transform="rotate(-90 98.8 162.3)">10</text>
<text x="162.3" y="165.6" transform="rotate(-90 162.3 165.6)">7</text>
<text x="185.2" y="165.6" transform="rotate(-90 185.2 165.6)">7</text>
<text x="208" y="165.6" transform="rotate(-90 208 165.6)">7</text>
<text x="228.3" y="164.3" transform="rotate(-90 228.3 164.3)">7</text>
<text x="22.6" y="173.2" transform="rotate(-90 22.6 173.2)">2</text>
<text x="25.1" y="173.2" transform="rotate(-90 25.1 173.2)">3</text>
<text x="27.7" y="173.2" transform="rotate(-90 27.7 173.2)">4</text>
<text x="30.2" y="173.2" transform="rotate(-90 30.2 173.2)">5</text>
<text x="32.8" y="173.2" transform="rotate(-90 32.8 173.2)">6</text>
<text x="35.3" y="173.2" transform="rotate(-90 35.3 173.2)">7</text>
<text x="37.8" y="173.2" transform="rotate(-90 37.8 173.2)">8</text>
<text x="40.4" y="173.2" transform="rotate(-90 40.4 173.2)">9</text>
<text x="45.5" y="173.7" transform="rotate(-90 45.5 173.7)">11</text>
<text x="48" y="173.2" transform="rotate(-90 48 173.2)">1</text>
<text x="77.7" y="174.5" transform="rotate(-90 77.7 174.5)">1</text>
<text x="10.3" y="185.7">D</text>
<text x="267.7" y="185.7">D</text>
<text x="22.6" y="187.8" transform="rotate(-90 22.6 187.8)">1</text>
<text x="25.1" y="187.8" transform="rotate(-90 25.1 187.8)">2</text>
<text x="27.7" y="187.8" transform="rotate(-90 27.7 187.8)">3</text>
<text x="30.2" y="187.8" transform="rotate(-90 30.2 187.8)">4</text>
<text x="32.8" y="187.8" transform="rotate(-90 32.8 187.8)">5</text>
<text x="35.3" y="187.8" transform="rotate(-90 35.3 187.8)">6</text>
<text x="37.8" y="187.8" transform="rotate(-90 37.8 187.8)">7</text>
<text x="40.4" y="187.8" transform="rotate(-90 40.4 187.8)">8</text>
<text x="150.6" y="187.7" transform="rotate(-90 150.6 187.7)">~{LOW128}</text>
<text x="153.1" y="187" transform="rotate(-90 153.1 187)">RAM/~{IO}</text>
<text x="35" y="205.6">1</text>
<text x="85" y="205.6">2</text>
<text x="135" y="205.6">3</text>
<text x="185" y="205.6">4</text>
<text x="235" y="205.6">5</text>
</g>
<g font-size="1.8" fill="#008484">
<text x="60.3" y="17.1">74HC14</text>
<text x="61.2" y="14.6">U12C</text>
<text x="28.6" y="18.4">VCC</text>
<text x="84.1" y="22.2">U12E</text>
<text x="148" y="18.4">VCC</text>
<text x="209" y="21">VCC</text>
<text x="210.6" y="23.5">U17</text>
<text x="30.6" y="27.3">R_US</text>
<text x="30.7" y="24.8">R1</text>
<text x="38.4" y="29.8">U12D</text>
<text x="61.2" y="29.8">U12B</text>
<text x="83.1" y="24.8">74HC14</text>
<text x="155.2" y="29.8">U15D</text>
<text x="211" y="26">74HC244</text>
<text x="221.9" y="27.3">R_Pack08</text>
<text x="224.3" y="24.8">RN2</text>
<text x="37.4" y="32.4">74HC14</text>
<text x="60.3" y="32.4">74HC14</text>
<text x="140" y="33.7">U13D</text>
<text x="154.4" y="32.4">74LS08</text>
<text x="201.2" y="31.1">1A0</text>
<text x="201.2" y="33.7">1A1</text>
<text x="208.9" y="32.2" transform="rotate(-90 208.9 32.2)">VCC</text>
<text x="212.2" y="33.7">1Y1</text>
<text x="212.2" y="31.1">1Y0</text>
<text x="83.1" y="40">74HC14</text>
<text x="84.2" y="37.5">U12F</text>
<text x="134.1" y="38.7">74LS32</text>
<text x="201.2" y="41.3">2A0</text>
<text x="201.2" y="36.2">1A2</text>
<text x="201.2" y="38.7">1A3</text>
<text x="212.2" y="38.7">1Y3</text>
<text x="212.2" y="36.2">1Y2</text>
<text x="212.2" y="41.3">2Y0</text>
<text x="30.7" y="44.7">C1</text>
<text x="31.4" y="47.2">C_Polarized_Small_US</text>
<text x="60.3" y="47.6">74HC14</text>
<text x="61.2" y="45.1">U12A</text>
<text x="201.2" y="46.4">2A2</text>
<text x="201.2" y="43.8">2A1</text>
<text x="212.2" y="43.8">2Y1</text>
<text x="212.2" y="46.4">2Y2</text>
<text x="28.5" y="51.4">GND</text>
<text x="201.2" y="54">1OE</text>
<text x="201.2" y="48.9">2A3</text>
<text x="212.2" y="48.9">2Y3</text>
<text x="13.4" y="59.1">VCC</text>
<text x="201.2" y="56.5">2OE</text>
<text x="208.9" y="57.9" transform="rotate(-90 208.9 57.9)">GND</text>
<text x="28.6" y="69.2">CXO_DIP8</text>
<text x="34.5" y="71.8">X1</text>
<text x="60.8" y="66.7">U10B</text>
<text x="61" y="69.2">74HC74</text>
<text x="109.5" y="70.5">U15C</text>
<text x="219" y="69.2">GND</text>
<text x="23.1" y="76.8">EN</text>
<text x="28.6" y="74.5" transform="rotate(-90 28.6 74.5)">Vcc</text>
<text x="29" y="76.8">OUT</text>
<text x="54.4" y="76.8">C</text>
<text x="54.4" y="74.3">D</text>
<text x="61.1" y="74.3">Q</text>
<text x="108.7" y="73">74LS08</text>
<text x="28.6" y="81" transform="rotate(-90 28.6 81)">GND</text>
<text x="59.1" y="80.3" transform="rotate(-90 59.1 80.3)">~{R}</text>
<text x="59.7" y="79.4">~{Q}</text>
<text x="86.6" y="81.9">U13C</text>
<text x="167.9" y="79.4">U13A</text>
<text x="223.8" y="81.9">U13B</text>
<text x="28.5" y="87">GND</text>
<text x="85.8" y="84.5">74LS32</text>
<text x="140.4" y="87">VCC</text>
<text x="167.1" y="84.5">74LS32</text>
<text x="223" y="84.5">74LS32</text>
<text x="143.3" y="97.2">D</text>
<text x="143.3" y="99.7">C</text>
<text x="150" y="97.2">Q</text>
<text x="135.2" y="102.2">74HC74</text>
<text x="137.4" y="104.8">U10A</text>
<text x="148" y="103.1" transform="rotate(-90 148 103.1)">~{R}</text>
<text x="148.6" y="102.2">~{Q}</text>
<text x="175.9" y="102.2">VCC</text>
<text x="177.6" y="104.8">U16</text>
<text x="177.9" y="107.3">74LS138</text>
<text x="168.7" y="112.4">A0</text>
<text x="175.9" y="114" transform="rotate(-90 175.9 114)">VCC</text>
<text x="179.5" y="112.4">O0</text>
<text x="231.3" y="111.1">CONTROLS</text>
<text x="168.7" y="114.9">A1</text>
<text x="168.7" y="117.5">A2</text>
<text x="179.5" y="117.5">O2</text>
<text x="179.5" y="114.9">O1</text>
<text x="151.8" y="125.1">74LS08</text>
<text x="152.7" y="120">U15B</text>
<text x="168.7" y="125.1">E3</text>
<text x="179.5" y="125.1">O5</text>
<text x="179.5" y="122.6">O4</text>
<text x="179.5" y="120">O3</text>
<text x="168.7" y="130.2">E1</text>
<text x="168.7" y="127.6">E2</text>
<text x="175.9" y="131.1" transform="rotate(-90 175.9 131.1)">GND</text>
<text x="179.5" y="130.2">O7</text>
<text x="179.5" y="127.6">O6</text>
<text x="235.2" y="135.3">J7</text>
<text x="242" y="140.3">VCC</text>
<text x="46.6" y="153">U11</text>
<text x="67.5" y="155.6">U19</text>
<text x="142.5" y="150.5">U15A</text>
<text x="163.2" y="152.1" transform="rotate(-90 163.2 152.1)">VCC</text>
<text x="169.2" y="154.3">U12G</text>
<text x="186.1" y="152.1" transform="rotate(-90 186.1 152.1)">VCC</text>
<text x="192.1" y="154.3">U15E</text>
<text x="208.9" y="152.1" transform="rotate(-90 208.9 152.1)">VCC</text>
<text x="214.9" y="154.3">U13E</text>
<text x="229.2" y="152.1" transform="rotate(-90 229.2 152.1)">VCC</text>
<text x="235.3" y="154.3">U10C</text>
<text x="23.5" y="158.3" transform="rotate(-90 23.5 158.3)">Q0</text>
<text x="26" y="158.3" transform="rotate(-90 26 158.3)">Q1</text>
<text x="28.6" y="158.3" transform="rotate(-90 28.6 158.3)">Q2</text>
<text x="31.1" y="158.3" transform="rotate(-90 31.1 158.3)">Q3</text>
<text x="33.7" y="158.3" transform="rotate(-90 33.7 158.3)">Q4</text>
<text x="36.2" y="158.3" transform="rotate(-90 36.2 158.3)">Q5</text>
<text x="38.7" y="158.3" transform="rotate(-90 38.7 158.3)">Q6</text>
<text x="41.3" y="158.3" transform="rotate(-90 41.3 158.3)">Q7</text>
<text x="55.6" y="158.1">YSLB-102510R3-10</text>
<text x="106.3" y="161.9">MCR_EXT</text>
<text x="109.5" y="159.4">J5</text>
<text x="118" y="161.9">PULSE_EXT</text>
<text x="122.2" y="159.4">J6</text>
<text x="142.9" y="158" transform="rotate(-90 142.9 158)">74LS08</text>
<text x="163.2" y="161.5" transform="rotate(-90 163.2 161.5)">GND</text>
<text x="169.5" y="156.8">74HC14</text>
<text x="186.1" y="161.5" transform="rotate(-90 186.1 161.5)">GND</text>
<text x="192.3" y="156.8">74LS08</text>
<text x="208.9" y="161.5" transform="rotate(-90 208.9 161.5)">GND</text>
<text x="215.2" y="156.8">74LS32</text>
<text x="229.2" y="161.5" transform="rotate(-90 229.2 161.5)">GND</text>
<text x="235.5" y="156.8">74HC74</text>
<text x="21.3" y="163.2">VCC</text>
<text x="31.3" y="163.2">74HCT574</text>
<text x="45.9" y="163.2">GND</text>
<text x="23.5" y="169.2" transform="rotate(-90 23.5 169.2)">D0</text>
<text x="26" y="169.2" transform="rotate(-90 26 169.2)">D1</text>
<text x="28.6" y="169.2" transform="rotate(-90 28.6 169.2)">D2</text>
<text x="31.1" y="169.2" transform="rotate(-90 31.1 169.2)">D3</text>
<text x="33.7" y="169.2" transform="rotate(-90 33.7 169.2)">D4</text>
<text x="36.2" y="169.2" transform="rotate(-90 36.2 169.2)">D5</text>
<text x="38.7" y="169.2" transform="rotate(-90 38.7 169.2)">D6</text>
<text x="41.3" y="169.2" transform="rotate(-90 41.3 169.2)">D7</text>
<text x="46.4" y="169.2" transform="rotate(-90 46.4 169.2)">Cp</text>
<text x="48.9" y="169.2" transform="rotate(-90 48.9 169.2)">OE</text>
<text x="58.5" y="171.8">R_Network08_US</text>
<text x="69.9" y="169.3">RN1</text>
<text x="101.7" y="173.4">R_US</text>
<text x="101.8" y="170.8">R2</text>
<text x="101.8" y="168.3">R3</text>
<text x="101.7" y="175.9">R_US</text>
<text x="153" y="175.9">GND</text>
<text x="26" y="197.5">NANOIO_EXT</text>
<text x="30.8" y="194.9">J4</text>
<text x="46.3" y="196.2">GND</text>
</g>
<text font-size="1.8" fill="#0000c2" x="121.9" y="47.9">RAW_GATED_CLK</text>
<g font-size="1.8">
<text x="50.8" y="98.7">RAW_FAST_CLK</text>
<text x="192.7" y="101.6" transform="rotate(-90 192.7 101.6)">~{SET_SERVICE}</text>
<text x="131.7" y="121.4" transform="rotate(-90 131.7 121.4)">SYSADDR1</text>
<text x="134.3" y="123.9" transform="rotate(-90 134.3 123.9)">SYSADDR2</text>
<text x="136.8" y="126.5" transform="rotate(-90 136.8 126.5)">SYSADDR3</text>
<text x="22.5" y="149.9" transform="rotate(-90 22.5 149.9)">DISP0</text>
<text x="25.1" y="149.9" transform="rotate(-90 25.1 149.9)">DISP1</text>
<text x="27.6" y="149.9" transform="rotate(-90 27.6 149.9)">DISP2</text>
<text x="30.1" y="149.9" transform="rotate(-90 30.1 149.9)">DISP3</text>
<text x="32.7" y="149.9" transform="rotate(-90 32.7 149.9)">DISP4</text>
<text x="35.2" y="149.9" transform="rotate(-90 35.2 149.9)">DISP5</text>
<text x="37.8" y="149.9" transform="rotate(-90 37.8 149.9)">DISP6</text>
<text x="40.3" y="149.9" transform="rotate(-90 40.3 149.9)">DISP7</text>
<text x="75.9" y="149.9" transform="rotate(-90 75.9 149.9)">DISP7</text>
<text x="78.4" y="149.9" transform="rotate(-90 78.4 149.9)">DISP6</text>
<text x="80.9" y="149.9" transform="rotate(-90 80.9 149.9)">DISP5</text>
<text x="83.5" y="149.9" transform="rotate(-90 83.5 149.9)">DISP4</text>
<text x="86" y="149.9" transform="rotate(-90 86 149.9)">DISP3</text>
<text x="88.6" y="149.9" transform="rotate(-90 88.6 149.9)">DISP2</text>
<text x="91.1" y="149.9" transform="rotate(-90 91.1 149.9)">DISP1</text>
<text x="93.6" y="149.9" transform="rotate(-90 93.6 149.9)">DISP0</text>
<text x="106.3" y="147.3" transform="rotate(-90 106.3 147.3)">~{FASTCLK_EN}</text>
<text x="108.9" y="147.3" transform="rotate(-90 108.9 147.3)">YARC/~{NANO}</text>
<text x="121.6" y="144.8" transform="rotate(-90 121.6 144.8)">RAW_NANO_CLK</text>
<text x="124.1" y="144.8" transform="rotate(-90 124.1 144.8)">~{RESET_SERVICE}</text>
<text x="139.4" y="172.2" transform="rotate(-90 139.4 172.2)">SYSADDR4</text>
<text x="144.4" y="172.2" transform="rotate(-90 144.4 172.2)">SYSADDR5</text>
<text x="147" y="172.7" transform="rotate(-90 147 172.7)">SYSADDR6</text>
<text x="61" y="177.5">DISP_CLK</text>
</g>
<g font-size="1.8" fill="#000084">
<text x="58.4" y="136.8">DISP[0..7]</text>
<text x="109.2" y="200.3">SYSADDR[0..15]</text>
</g>
</svg>
